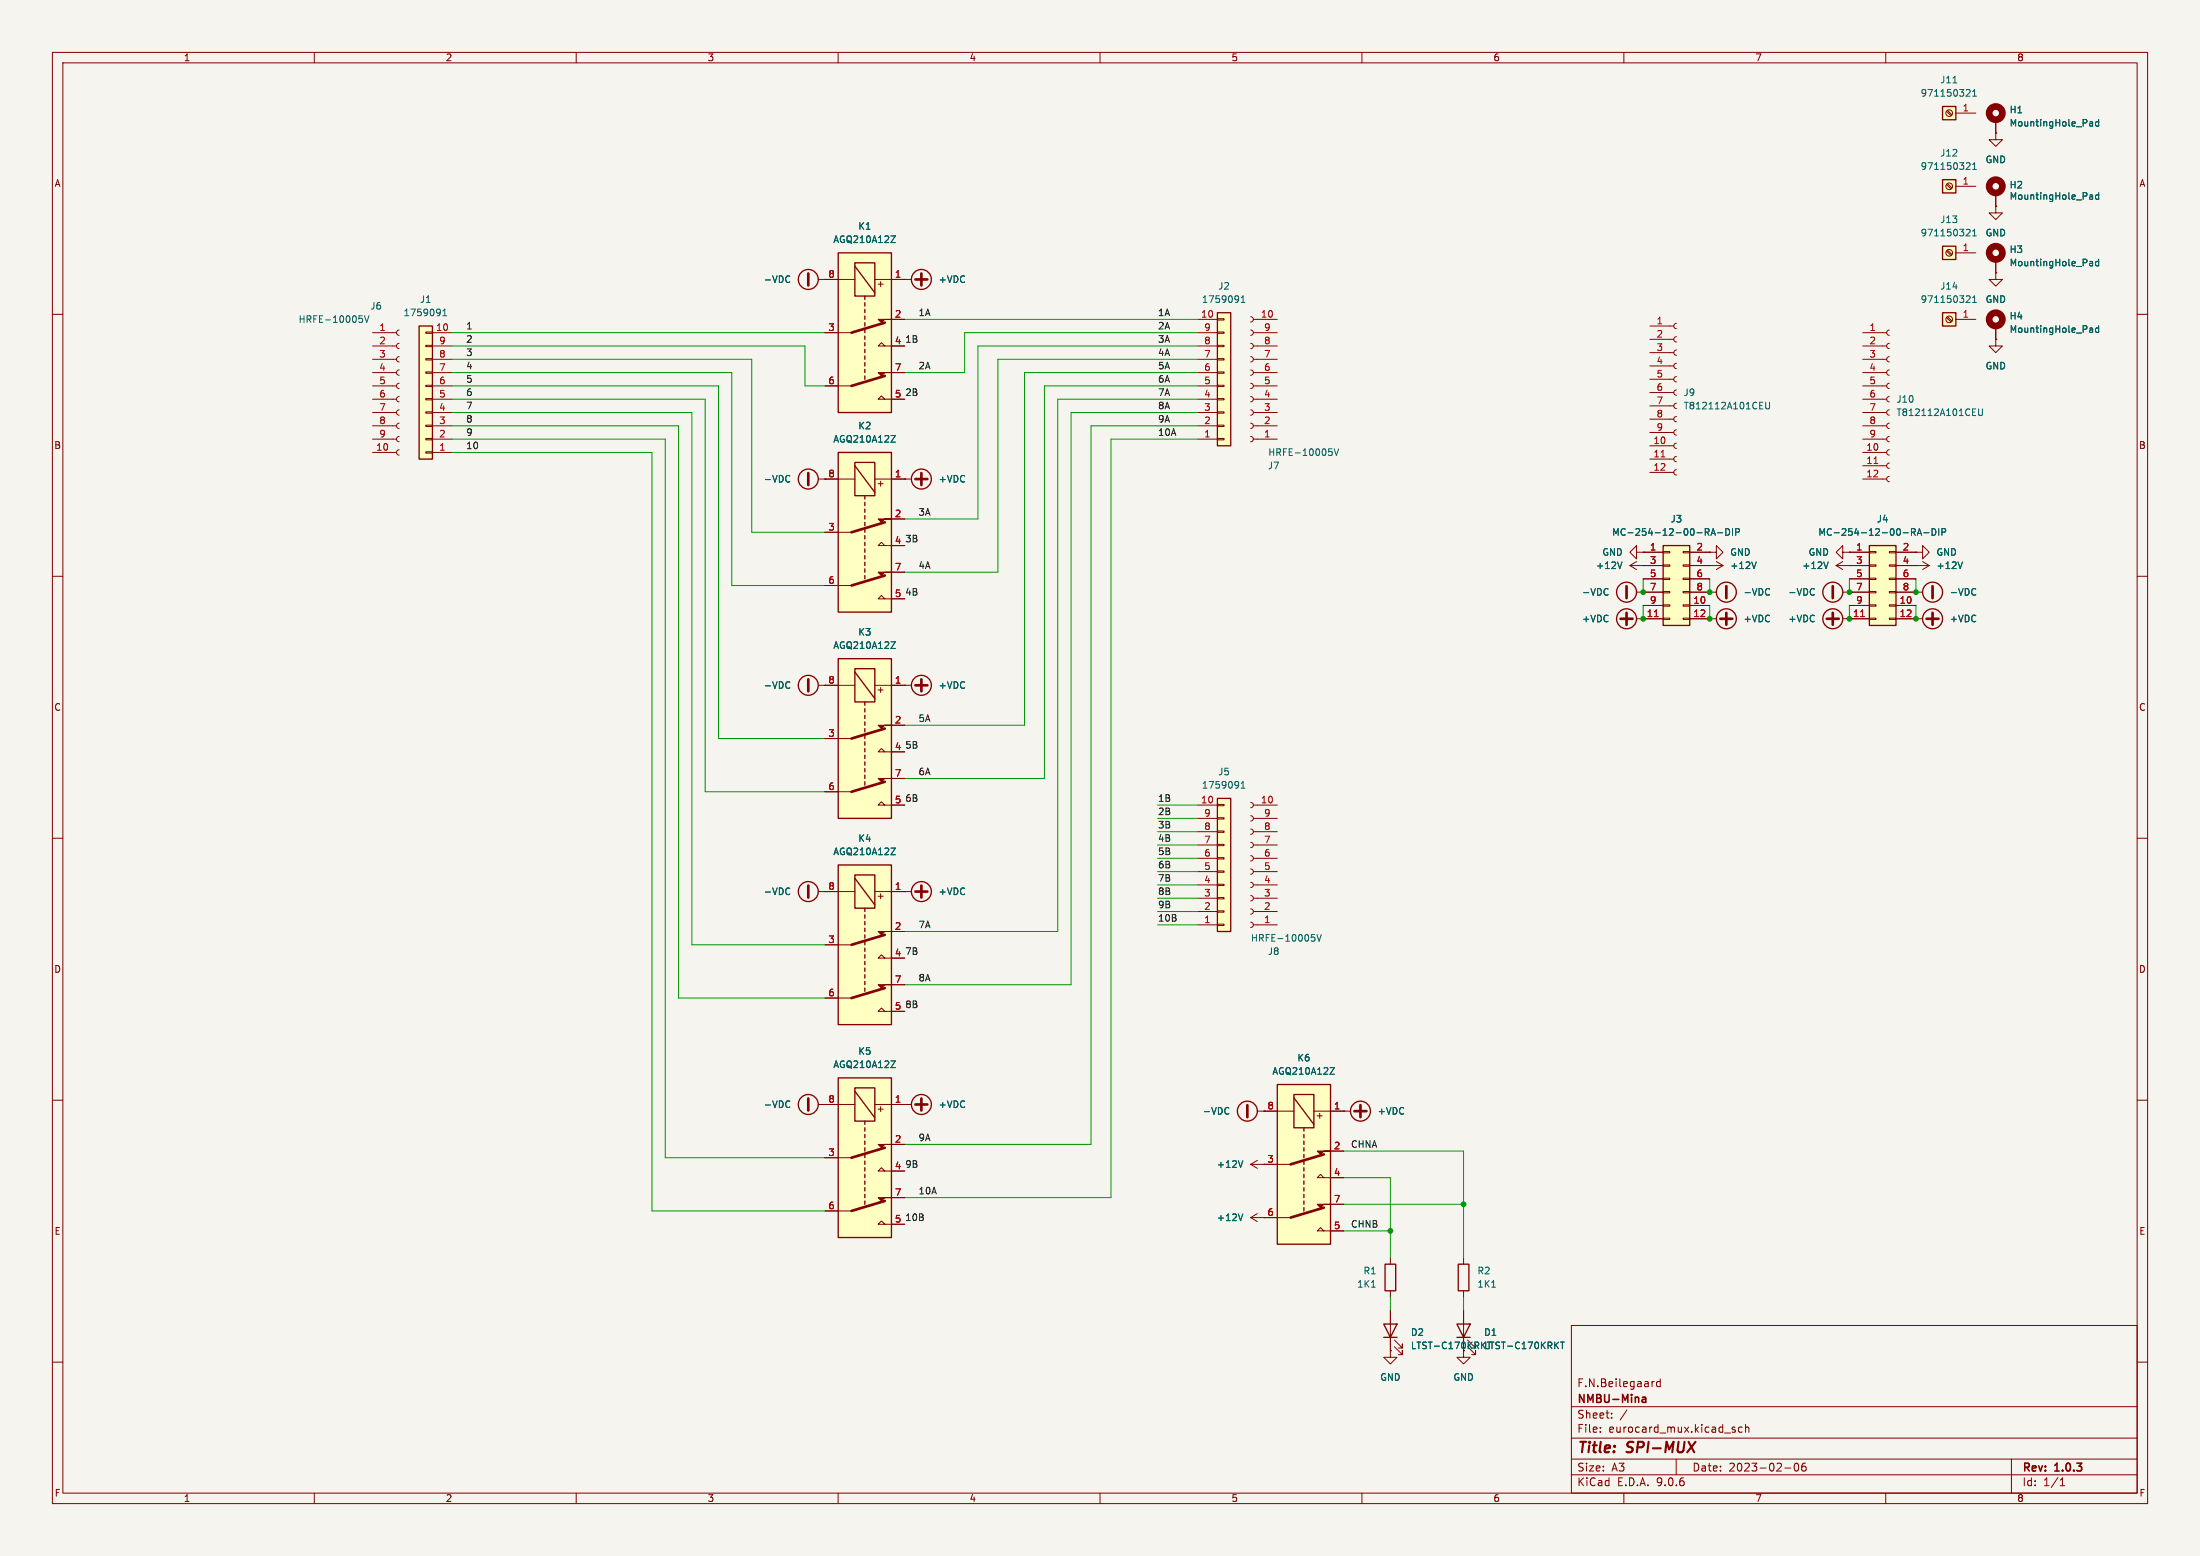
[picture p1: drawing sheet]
<svg xmlns="http://www.w3.org/2000/svg" width="420mm" height="297mm" viewBox="0 0 420 297" stroke-linecap="round" stroke-linejoin="round" font-family="sans-serif">
<path d="M0 0h420v297h-420z" fill="#f5f4ef" stroke="#f5f4ef" stroke-width=".19"/>
<g fill="none" stroke="#840000" stroke-width=".19">
<path d="M10 10h400v277h-400zM12 12h396v273h-396zM60 10v2M110 10v2M160 10v2M210 10v2M260 10v2M310 10v2M360 10v2M10 60h2M408 60h2M10 110h2"/>
<path d="M351.8 105.4v1.3l-1.3-1.3 1.3-1.3v1.3h1.3M351.8 113h1.3M353.1 105.4h.1M353.1 113h.1M408 110h2M10 160h2M408 160h2M10 210h2M240 212.1h1.3M241.3 212.1h.1M408 210h2M300 253h108v32h-108z"/>
<path d="M10 260h2M300 278.5h108M300 274.5h108M300 268.5h108M305.5 273.2v.2M305.5 272.5v.1M307.7 270.5v.2M307.7 269.8v.1M310.6 269.1l-1.3 1.9M315.8 263.7l-.3 .1M316.9 263.8l-.4-.1-.3 .3 .2 .6h.5M316.9 263.2v1.5"/>
<path d="M320 278.5v3M330.9 272.9l.3 .1 .1 .2-.2 .2h-.3M330.9 272.4l.3 .1M332.6 272.5l-.4-.1-.3 .3 .1 .6h.6M333.2 272.5l.2-.1 .4 .1 .1 .9M333.2 271.9v1.5M342.7 279.4l.2-.1a.8 .8 0 0 1 .5 .7 .8 .8 0 0 1-.5 .8l-.2-.2-.2-.4zM344.7 279.3a.59 .59 0 0 0-.8 .6v.6l.2 .2 .4 .1 .2-.2 .1-.5-.1-.2h-.5l-.3 .2M384 278.5v6.5M408 260h2M60 285v2M110 285v2"/>
<path d="M160 285v2M210 285v2M260 285v2M300 281.5h108M310 285v2M340.7 280.2h1.2M360 285v2M393.3 283.6h.9M393.3 282.5l.4-.4v1.5"/>
</g>
<path d="M323.7 275.2l-1.6 2" fill="none" stroke="#840000" stroke-width=".4"/>
<path d="M313.5 266.8h.6l.1 .9M314.2 267l-.5 .1a.29 .29 0 0 0-.2 .3 .29 .29 0 0 0 .2 .3l.5-.1" fill="none" stroke="#840000" stroke-width=".3"/>
<path d="M349.9 111.9v2.3M238.1 210.9v2.3" fill="none" stroke="#840000" stroke-width=".51"/>
<g fill="none" stroke="#840000" stroke-width=".25">
<circle cx="349.9" cy="113" r="1.9"/>
<circle cx="238.1" cy="212.1" r="1.9"/>
</g>
<path d="M346.1 112.3l.3 .2M346.4 113.5l-.3 .1M234.4 211.4l.2 .1M234.6 212.5l-.2 .2" fill="none" stroke="#006464" stroke-width=".19"/>
<path d="M160 125.7h10.2v30.5h-10.2z" fill="#ffffc2"/>
<g fill="none" stroke="#840000" stroke-width=".25">
<path d="M160 125.7h10.2v30.5h-10.2zM163.2 127.6h3.8v6.4h-3.8zM163.2 128.3l3.8 5.1M165.1 134v.6M165.1 135.3v.6M165.1 136.5v.7M165.1 137.8v.6M165.1 139.1v.6M165.1 140.3v.7M165.1 141.6v.6M165.1 142.9v.6M165.1 144.1v.7"/>
<path d="M165.1 145.4v.7M165.1 146.7v.6M165.1 148v.6M165.1 149.2v.7"/>
<circle cx="310.5" cy="118.1" r="1.9"/>
<circle cx="349.9" cy="118.1" r="1.9"/>
<circle cx="175.9" cy="170.2" r="1.9"/>
<circle cx="175.9" cy="210.8" r="1.9"/>
<circle cx="259.7" cy="212.1" r="1.9"/>
</g>
<g fill="none" stroke="#840000" stroke-width=".19">
<path d="M71.1 63.5h4.6M71.1 66h4.6M71.1 68.6h4.6M71.1 71.1h4.6M71.1 73.7h4.6M71.1 76.2h4.6M71.1 78.7h4.6M76.2 63l-.4 .1-.1 .4 .1 .4 .4 .1M76.2 65.5l-.4 .2-.1 .3 .1 .4 .4 .1M76.2 68.1l-.4 .1-.1 .4 .1 .3 .4 .2M76.2 70.6l-.4 .2-.1 .3 .1 .4 .4 .1M76.2 73.2l-.4 .1-.1 .4 .1 .3 .4 .2"/>
<path d="M76.2 75.7l-.4 .1-.1 .4 .1 .4 .4 .1M76.2 78.2l-.4 .2-.1 .3 .1 .4 .4 .1M71.1 81.3h4.6M71.1 83.8h4.6M71.1 86.4h4.6M76.2 80.8l-.4 .1-.1 .4 .1 .3 .4 .2M76.2 83.3l-.4 .2-.1 .3 .1 .4 .4 .1M76.2 85.9l-.4 .1-.1 .4 .1 .3 .4 .2M312.4 118.1h1.3M313.7 118.1h.1M350.5 108l1.3 .7M350.5 108h2.6"/>
<path d="M351.8 118.1h1.3M351.8 107.2l-1.3 .8M353.1 108h.1M353.1 118.1h.1M157.5 130.8h5.7M167 130.8h5.7M170.2 138.4h2.5M157.5 141h5.1M157.5 151.1h5.1M168.9 143.5l-.6-.6-.7 .6h5.1M168.9 153.7l-.6-.7-.7 .7h5.1M170.2 148.6h2.5"/>
<path d="M172.7 170.2h.1M172.7 170.2h1.3M172.7 210.8h.1M172.7 210.8h1.3M256.5 212.1h.1M256.5 212.1h1.3"/>
</g>
<g fill="#840000" stroke="#840000" stroke-width=".19">
<path d="M167.6 138.4h2.6h-1.3l-.6 .7z"/>
<path d="M167.6 148.6h2.6h-1.3l-.6 .6z"/>
</g>
<path d="M309.4 118.1h2.3M310.5 117v2.3M348.7 118.1h2.3M349.9 117v2.3M168.9 139.1l-6.3 1.9M168.9 149.2l-6.3 1.9M174.8 170.2h2.2M175.9 169v2.3M174.8 210.8h2.2M175.9 209.7v2.3M258.6 212.1h2.3M259.7 210.9v2.3" fill="none" stroke="#840000" stroke-width=".51"/>
<path d="M68.6 60.3h.6M69 60.8l.2 .2v.3l-.2 .2M69.6 60.3l.4 1.2 .4-1.2M349 107.3l-.4 1.2M170.1 122.5h.8l-.8 1.3h.8" fill="none" stroke="#006464" stroke-width=".19"/>
<path d="M232.4 152.4h2.5v25.4h-2.5z" fill="#ffffc2"/>
<g fill="none" stroke="#840000" stroke-width=".25">
<path d="M232.4 152.4h2.5v25.4h-2.5z"/>
<circle cx="154.3" cy="210.8" r="1.9"/>
</g>
<g fill="none" stroke="#840000" stroke-width=".19">
<path d="M228.6 158.8h3.8M228.6 156.2h3.8M228.6 153.7h3.8M232.4 158.6h1.3v.3h-1.3zM232.4 156.1h1.3v.2h-1.3zM232.4 153.5h1.3v.3h-1.3zM238.8 158.2l.3 .2 .2 .4-.2 .3-.3 .2M238.8 155.7l.3 .2 .2 .3-.2 .4-.3 .1M238.8 153.2l.3 .1 .2 .4-.2 .3-.3 .2M239.3 158.8h4.5M239.3 156.2h4.5M239.3 153.7h4.5"/>
<path d="M228.6 176.5h3.8M228.6 174h3.8M228.6 171.5h3.8M228.6 168.9h3.8M228.6 166.4h3.8M228.6 163.8h3.8M228.6 161.3h3.8M232.4 176.4h1.3v.3h-1.3zM232.4 173.9h1.3v.2h-1.3zM232.4 171.3h1.3v.3h-1.3zM232.4 168.8h1.3v.2h-1.3zM232.4 166.2h1.3v.3h-1.3z"/>
<path d="M232.4 163.7h1.3v.3h-1.3zM232.4 161.2h1.3v.2h-1.3zM238.8 176l.3 .2 .2 .3-.2 .4-.3 .1M238.8 173.5l.3 .1 .2 .4-.2 .3-.3 .2M238.8 170.9l.3 .2 .2 .4-.2 .3-.3 .2M238.8 168.4l.3 .2 .2 .3-.2 .4-.3 .1M238.8 165.9l.3 .1 .2 .4-.2 .3-.3 .2M238.8 163.3l.3 .2 .2 .3-.2 .4-.3 .1M238.8 160.8l.3 .1 .2 .4-.2 .3-.3 .2M239.3 176.5h4.5M239.3 174h4.5M239.3 171.5h4.5"/>
<path d="M239.3 168.9h4.5M239.3 166.4h4.5M239.3 163.8h4.5M239.3 161.3h4.5M156.2 210.8h1.3M157.5 210.8h.1"/>
</g>
<path d="M236.9 150.4h.8M236.9 149.5l.4-.3v1.2M250.4 178.4h.6M250.8 178.9l.2 .2v.3l-.2 .2M251.4 178.4l.4 1.2 .4-1.2M150.5 210.1l.3 .2M150.8 211.3l-.3 .1" fill="none" stroke="#006464" stroke-width=".19"/>
<path d="M154.3 209.7v2.3" fill="none" stroke="#840000" stroke-width=".51"/>
<path d="M160 205.7h10.2v30.5h-10.2z" fill="#ffffc2"/>
<g fill="none" stroke="#840000" stroke-width=".25">
<path d="M160 205.7h10.2v30.5h-10.2zM163.2 207.6h3.8v6.4h-3.8zM163.2 208.3l3.8 5.1M165.1 214v.6M165.1 215.3v.6M165.1 216.5v.7M165.1 217.8v.6M165.1 219.1v.6M165.1 220.3v.7M165.1 221.6v.6M165.1 222.9v.6M165.1 224.2v.6"/>
<path d="M165.1 225.4v.7M165.1 226.7v.6M165.1 228v.6M165.1 229.2v.7"/>
</g>
<path d="M157.5 210.8h5.7M167 210.8h5.7M170.2 218.4h2.5M157.5 221h5.1M157.5 231.1h5.1M168.9 223.5l-.6-.6-.7 .6h5.1M168.9 233.7l-.6-.7-.7 .7h5.1M170.2 228.6h2.5" fill="none" stroke="#840000" stroke-width=".19"/>
<g fill="#840000" stroke="#840000" stroke-width=".19">
<path d="M167.6 218.4h2.6h-1.3l-.6 .7z"/>
<path d="M167.6 228.6h2.6h-1.3l-.6 .6z"/>
</g>
<path d="M168.9 219.1l-6.3 1.9M168.9 229.2l-6.3 1.9" fill="none" stroke="#840000" stroke-width=".51"/>
<path d="M170.1 202.5h.8l-.8 1.3h.8" fill="none" stroke="#006464" stroke-width=".19"/>
<path d="M160 165.1h10.2v30.5h-10.2z" fill="#ffffc2"/>
<g fill="none" stroke="#840000" stroke-width=".25">
<path d="M160 165.1h10.2v30.5h-10.2zM163.2 167h3.8v6.4h-3.8zM163.2 167.6l3.8 5.1M165.1 173.4v.6M165.1 174.6v.7M165.1 175.9v.6M165.1 177.2v.6M165.1 178.4v.7M165.1 179.7v.6M165.1 181v.6M165.1 182.2v.7M165.1 183.5v.7"/>
<path d="M165.1 184.8v.6M165.1 186.1v.6M165.1 187.3v.7M165.1 188.6v.6"/>
</g>
<path d="M157.5 170.2h5.7M167 170.2h5.7M170.2 177.8h2.5M157.5 180.3h5.1M157.5 190.5h5.1M168.9 182.9l-.6-.7-.7 .7h5.1M168.9 193l-.6-.6-.7 .6h5.1M170.2 188h2.5" fill="none" stroke="#840000" stroke-width=".19"/>
<g fill="#840000" stroke="#840000" stroke-width=".19">
<path d="M167.6 177.8h2.6h-1.3l-.6 .6z"/>
<path d="M167.6 188h2.6h-1.3l-.6 .6z"/>
</g>
<path d="M168.9 178.4l-6.3 1.9M168.9 188.6l-6.3 1.9" fill="none" stroke="#840000" stroke-width=".51"/>
<path d="M170.1 161.9h.8l-.8 1.2h.8" fill="none" stroke="#006464" stroke-width=".19"/>
<path d="M160 86.4h10.2v30.4h-10.2z" fill="#ffffc2"/>
<g fill="none" stroke="#840000" stroke-width=".25">
<path d="M160 86.4h10.2v30.4h-10.2zM163.2 88.3h3.8v6.3h-3.8zM163.2 88.9l3.8 5.1M165.1 94.6v.7M165.1 95.9v.6M165.1 97.2v.6M165.1 98.4v.7M165.1 99.7v.6M165.1 101v.6M165.1 102.2v.7M165.1 103.5v.6M165.1 104.8v.6"/>
<path d="M165.1 106v.7M165.1 107.3v.7M165.1 108.6v.6M165.1 109.9v.6M278.1 252.7h2.6l-1.3 2.6zM278.1 255.3h2.6"/>
<circle cx="154.3" cy="170.2" r="1.9"/>
</g>
<g fill="none" stroke="#840000" stroke-width=".19">
<path d="M157.5 91.4h5.7M167 91.4h5.7M170.2 99.1h2.5M157.5 101.6h5.1M157.5 111.8h5.1M168.9 104.1l-.6-.6-.7 .6h5.1M168.9 114.3l-.6-.6-.7 .6h5.1M170.2 109.2h2.5M156.2 170.2h1.3M157.5 170.2h.1M279.4 250.2v8.9h-1.3l1.3 1.2 1.3-1.2h-1.3M280.2 257l1.5 1.6v-.8v.8h-.8"/>
<path d="M280.2 255.8l1.5 1.5v-.8v.8h-.8"/>
</g>
<g fill="#840000" stroke="#840000" stroke-width=".19">
<path d="M167.6 99.1h2.6h-1.3l-.6 .6z"/>
<path d="M167.6 109.2h2.6h-1.3l-.6 .7z"/>
</g>
<path d="M168.9 99.7l-6.3 1.9M168.9 109.9l-6.3 1.9M154.3 169v2.3" fill="none" stroke="#840000" stroke-width=".51"/>
<path d="M170.1 83.1h.8l-.8 1.3h.8M150.5 169.5l.3 .1M150.8 170.6l-.3 .2M297.9 256.2h.7M298.3 256.2v1.2" fill="none" stroke="#006464" stroke-width=".19"/>
<path d="M370.8 34.3h2.6v2.5h-2.6z" fill="#ffffc2"/>
<path d="M370.8 34.3h2.6v2.5h-2.6zM264.2 252.7h2.5l-1.3 2.6zM264.2 255.3h2.5" fill="none" stroke="#840000" stroke-width=".25"/>
<g fill="none" stroke="#840000" stroke-width=".19">
<path d="M371.6 35.2l.9 .9M371.8 35.1l.8 .8M373.4 35.6h3.8M381 25.4v1.3h-1.3l1.3 1.2 1.3-1.2h-1.3M381 25.4h.1M381 22.9v2.5M238.8 232.4l1.2 .8M238.8 232.4h2.5M240 231.6l-1.2 .8M241.3 232.4h.1M265.4 257.8v1.3h-1.2l1.2 1.2 1.3-1.2h-1.3M265.4 257.8h.1"/>
<path d="M265.4 250.2v7.6M266.2 257l1.5 1.6v-.8v.8h-.7M266.2 255.8l1.5 1.5v-.8v.8h-.7"/>
<circle cx="372.1" cy="35.6" r=".63"/>
</g>
<path d="M375.6 31.1h.4l.1 .3-.8 .9h.8M376.6 32.3h.7M376.6 31.4l.3-.3v1.2M399.1 23.2l.4 .2v.7M399.5 24l-.4 .1M399.5 23.5l-.4 .1M400.6 23.3l-.3-.1-.3 .3 .2 .5h.4M400.6 22.8v1.3M237.3 231.7l-.5 1.3" fill="none" stroke="#006464" stroke-width=".19"/>
<circle cx="381" cy="21.6" r="1.27" fill="none" stroke="#840000" stroke-width="1.3"/>
<path d="M243.8 207h10.2v30.5h-10.2z" fill="#ffffc2"/>
<g fill="none" stroke="#840000" stroke-width=".25">
<path d="M243.8 207h10.2v30.5h-10.2zM247 208.9h3.8v6.4h-3.8zM247 209.6l3.8 5M248.9 215.3v.6M248.9 216.5v.7M248.9 217.8v.6M248.9 219.1v.6M248.9 220.3v.7M248.9 221.6v.6M248.9 222.9v.6M248.9 224.2v.6M248.9 225.4v.7"/>
<path d="M248.9 226.7v.6M248.9 228v.6M248.9 229.2v.7M248.9 230.5v.6"/>
</g>
<path d="M381 36.8v2.6M241.3 212.1h5.7M250.8 212.1h5.7M254 219.7h2.5M238.8 222.2h7.6M238.8 222.2l1.2 .8M240 221.5l-1.2 .7M241.3 222.2h.1M241.3 232.4h5.1M252.7 224.8l-.6-.6-.6 .6h5M252.7 234.9l-.6-.6-.6 .6h5M254 229.9h2.5" fill="none" stroke="#840000" stroke-width=".19"/>
<g fill="#840000" stroke="#840000" stroke-width=".19">
<path d="M251.5 219.7h2.5h-1.3l-.6 .6z"/>
<path d="M251.5 229.9h2.5h-1.3l-.6 .6z"/>
</g>
<path d="M252.7 220.3l-6.3 1.9M252.7 230.5l-6.3 1.9" fill="none" stroke="#840000" stroke-width=".51"/>
<path d="M399.1 37.2l.4 .2v.6M399.5 38h-.4M399.5 37.5l-.4 .1M400.6 37.3l-.3-.1-.3 .2 .2 .6h.4M400.6 36.8v1.2M253.9 203.8h.9l-.9 1.2h.9M237.3 221.6l-.5 1.2" fill="none" stroke="#006464" stroke-width=".19"/>
<circle cx="381" cy="35.6" r="1.27" fill="none" stroke="#840000" stroke-width="1.3"/>
<path d="M370.8 20.3h2.6v2.6h-2.6z" fill="#ffffc2"/>
<path d="M370.8 20.3h2.6v2.6h-2.6zM264.4 241.3h2v5.1h-2zM278.4 241.3h2v5.1h-2z" fill="none" stroke="#840000" stroke-width=".25"/>
<g fill="none" stroke="#840000" stroke-width=".19">
<path d="M371.6 21.3l.9 .8M371.8 21.1l.8 .8M373.4 21.6h3.8M381 39.4v1.2h-1.3l1.3 1.3 1.3-1.3h-1.3M381 39.4h.1M381 52.1v1.2h-1.3l1.3 1.3 1.3-1.3h-1.3M381 52.1h.1M355.6 63.5h4.6M355.6 66h4.6M355.6 68.6h4.6M355.6 71.1h4.6M355.6 73.7h4.6"/>
<path d="M355.6 76.2h4.6M355.6 78.7h4.6M360.7 63l-.4 .1-.1 .4 .1 .4 .4 .1M360.7 65.5l-.4 .2-.1 .3 .1 .4 .4 .1M360.7 68.1l-.4 .1-.1 .4 .1 .3 .4 .2M360.7 70.6l-.4 .2-.1 .3 .1 .4 .4 .1M360.7 73.2l-.4 .1-.1 .4 .1 .3 .4 .2M360.7 75.7l-.4 .1-.1 .4 .1 .4 .4 .1M360.7 78.2l-.4 .2-.1 .3 .1 .4 .4 .1M381 64.8v1.2h-1.3l1.3 1.3 1.3-1.3h-1.3M381 64.8h.1M355.6 81.3h4.6"/>
<path d="M355.6 83.8h4.6M355.6 86.4h4.6M355.6 88.9h4.6M355.6 91.4h4.6M360.7 80.8l-.4 .1-.1 .4 .1 .3 .4 .2M360.7 83.3l-.4 .2-.1 .3 .1 .4 .4 .1M360.7 85.9l-.4 .1-.1 .4 .1 .3 .4 .2M360.7 88.4l-.4 .1-.1 .4 .1 .4 .4 .1M360.7 90.9l-.4 .2-.1 .3 .1 .4 .4 .1M265.4 240v1.3M265.4 246.4v1.2M279.4 240v1.3"/>
<path d="M279.4 246.4v1.2"/>
<circle cx="372.1" cy="21.6" r=".63"/>
</g>
<path d="M372.8 15.8h.8M375.6 17.1h.4l.1 .4-.8 .9h.8M376.6 18.4h.7M376.6 17.5l.3-.4v1.3M377.7 78v1.1l.3 .2h.3l.1-.2v-1.1M261.8 245.7h.7M284.8 245.7h.7" fill="none" stroke="#006464" stroke-width=".19"/>
<path d="M357.7 88.5h.8" fill="none" stroke="#a90000" stroke-width=".19"/>
<path d="M370.8 47h2.6v2.5h-2.6z" fill="#ffffc2"/>
<path d="M370.8 47h2.6v2.5h-2.6z" fill="none" stroke="#840000" stroke-width=".25"/>
<g fill="none" stroke="#840000" stroke-width=".19">
<path d="M371.6 47.9l.9 .9M371.8 47.8l.8 .8M373.4 48.3h3.8"/>
<circle cx="372.1" cy="48.3" r=".63"/>
</g>
<path d="M375.6 43.8h.4l.1 .3-.8 .9h.8M376.6 45h.7M376.6 44.1l.3-.3v1.2" fill="none" stroke="#006464" stroke-width=".19"/>
<path d="M370.8 59.7h2.6v2.5h-2.6z" fill="#ffffc2"/>
<g fill="none" stroke="#840000" stroke-width=".25">
<path d="M370.8 59.7h2.6v2.5h-2.6z"/>
<circle cx="175.9" cy="91.4" r="1.9"/>
<circle cx="329.6" cy="118.1" r="1.9"/>
<circle cx="368.9" cy="118.1" r="1.9"/>
<circle cx="368.9" cy="113" r="1.9"/>
</g>
<g fill="none" stroke="#840000" stroke-width=".19">
<path d="M381 49.5v2.6M371.6 60.6l.9 .9M371.8 60.5l.8 .8M373.4 61h3.8M381 62.2v2.6M172.7 91.4h.1M172.7 91.4h1.3M326.4 118.1h.1M326.4 118.1h1.3M365.8 108h.1M365.8 118.1h.1M365.8 113h.1"/>
<path d="M365.8 108h2.5M365.8 118.1h1.2M365.8 113h1.2M367 107.2l1.3 .8M368.3 108l-1.3 .7"/>
<circle cx="372.1" cy="61" r=".63"/>
</g>
<g fill="none" stroke="#006464" stroke-width=".19">
<path d="M375.6 56.5h.4l.1 .3-.8 .9h.8M376.6 57.7h.7M376.6 56.8l.3-.3v1.2M399.1 49.9l.4 .2v.6M399.5 50.7h-.4M399.5 50.2l-.4 .1M400.6 50l-.3-.1-.3 .2 .2 .6h.4M400.6 49.5v1.2M399.1 62.6l.4 .2v.6M399.5 63.4h-.4M399.5 62.9l-.4 .1M400.6 62.2v1.2"/>
<path d="M400.6 62.7l-.3-.1-.3 .2 .2 .6h.4M374.6 107.3l-.4 1.2M376.9 112.3l.3 .2M377.2 113.5l-.3 .1"/>
</g>
<g fill="none" stroke="#840000" stroke-width="1.3">
<circle cx="381" cy="48.3" r="1.27"/>
<circle cx="381" cy="61" r="1.27"/>
</g>
<path d="M174.8 91.4h2.2M175.9 90.3v2.3M328.4 118.1h2.3M329.6 117v2.3M367.8 118.1h2.3M368.9 111.9v2.3M368.9 117v2.3" fill="none" stroke="#840000" stroke-width=".51"/>
<path d="M160 48.3h10.2v30.4h-10.2z" fill="#ffffc2"/>
<g fill="none" stroke="#840000" stroke-width=".25">
<path d="M160 48.3h10.2v30.4h-10.2zM163.2 50.2h3.8v6.3h-3.8zM163.2 50.8l3.8 5.1M165.1 56.5v.7M165.1 57.8v.6M165.1 59.1v.6M165.1 60.3v.7M165.1 61.6v.6M165.1 62.9v.6M165.1 64.1v.7M165.1 65.4v.6M165.1 66.7v.6"/>
<path d="M165.1 67.9v.7M165.1 69.2v.7M165.1 70.5v.6M165.1 71.8v.6"/>
<circle cx="175.9" cy="53.3" r="1.9"/>
</g>
<path d="M157.5 53.3h5.7M167 53.3h7M172.7 53.3h.1M157.5 63.5h5.1M157.5 73.7h5.1M168.9 66l-.6-.6-.7 .6h5.1M168.9 76.2l-.6-.6-.7 .6h5.1M170.2 61h2.5M170.2 71.1h2.5" fill="none" stroke="#840000" stroke-width=".19"/>
<g fill="#840000" stroke="#840000" stroke-width=".19">
<path d="M167.6 61h2.6h-1.3l-.6 .6z"/>
<path d="M167.6 71.1h2.6h-1.3l-.6 .7z"/>
</g>
<path d="M174.8 53.3h2.2M175.9 52.2v2.3M168.9 61.6l-6.3 1.9M168.9 71.8l-6.3 1.9" fill="none" stroke="#840000" stroke-width=".51"/>
<path d="M170.1 45h.8l-.8 1.3h.8" fill="none" stroke="#006464" stroke-width=".19"/>
<path d="M356.9 104.1h5v15.3h-5z" fill="#ffffc2"/>
<g fill="none" stroke="#840000" stroke-width=".25">
<path d="M356.9 104.1h5v15.3h-5z"/>
<circle cx="329.6" cy="113" r="1.9"/>
</g>
<g fill="none" stroke="#840000" stroke-width=".19">
<path d="M315 62.2h4.5M315 64.8h4.5M315 67.3h4.5M315 69.9h4.5M315 72.4h4.5M315 74.9h4.5M315 77.5h4.5M320 61.7l-.3 .2-.2 .3 .2 .4 .3 .1M320 64.3l-.3 .1-.2 .4 .2 .3 .3 .2M320 66.8l-.3 .2-.2 .3 .2 .4 .3 .1M320 69.3l-.3 .2-.2 .4 .2 .3 .3 .2M320 71.9l-.3 .1-.2 .4 .2 .3 .3 .2"/>
<path d="M320 74.4l-.3 .2-.2 .3 .2 .4 .3 .1M320 77l-.3 .1-.2 .4 .2 .3 .3 .2M320 79.5l-.3 .2-.2 .3 .2 .4 .3 .1M315 80h4.5M315 82.6h4.5M315 85.1h4.5M315 87.6h4.5M315 90.2h4.5M320 82l-.3 .2-.2 .4 .2 .3 .3 .2M320 84.6l-.3 .1-.2 .4 .2 .3 .3 .2M320 87.1l-.3 .2-.2 .3 .2 .4 .3 .1M320 89.7l-.3 .1-.2 .4 .2 .3 .3 .2"/>
<path d="M312.4 105.4v1.3l-1.3-1.3 1.3-1.3v1.3h1.3M313.7 105.4h.1M326.4 113h.1M326.4 108h.1M326.4 105.4h1.3v1.3l1.2-1.3-1.2-1.3v1.3M326.4 105.4h.1M326.4 108h2.5M326.4 113h1.3M327.7 107.2l1.2 .8M328.9 108l-1.2 .7M353.1 105.4h3.8M353.1 108h3.8"/>
<path d="M353.1 110.5h3.8M353.1 113h3.8M353.1 115.6h3.8M353.1 118.1h3.8M356.9 105.3h1.2v.2h-1.2zM356.9 107.8h1.2v.3h-1.2zM356.9 110.4h1.2v.2h-1.2zM356.9 112.9h1.2v.3h-1.2zM356.9 115.4h1.2v.3h-1.2zM356.9 118h1.2v.2h-1.2zM360.7 105.3h1.2v.2h-1.2zM360.7 107.8h1.2v.3h-1.2z"/>
<path d="M360.7 110.4h1.2v.2h-1.2zM360.7 112.9h1.2v.3h-1.2zM360.7 115.4h1.2v.3h-1.2zM360.7 118h1.2v.2h-1.2zM361.9 105.4h3.9M361.9 108h3.9M361.9 110.5h3.9M361.9 113h3.9M361.9 115.6h3.9M361.9 118.1h3.9M365.8 105.4h1.2v1.3l1.3-1.3-1.3-1.3v1.3M365.8 105.4h.1"/>
</g>
<path d="M317.1 87.2h.7M355.2 117.7h.7" fill="none" stroke="#a90000" stroke-width=".19"/>
<path d="M337.1 76.8v1l.2 .2h.4l.1-.2v-1M335.3 107.3l-.5 1.2M337.6 112.3l.2 .2M337.8 113.5l-.2 .1M365.2 101.6l.4 .6M365.5 101l.1 .2-.1 .3M366 102.2l.4-1.3 .4 1.3M366.1 101.8h.6M367.3 101.7h.9M368.8 100.9a.64 .64 0 0 1 .8 .6 .64 .64 0 0 1-.8 .7zM370.1 100.9v1.3M370.7 101.6l.6-.1 .1-.2v-.3l-.7-.1v1.3" fill="none" stroke="#006464" stroke-width=".19"/>
<path d="M329.6 111.9v2.3" fill="none" stroke="#840000" stroke-width=".51"/>
<path d="M80 62.2h2.5v25.4h-2.5z" fill="#ffffc2"/>
<g fill="none" stroke="#840000" stroke-width=".25">
<path d="M80 62.2h2.5v25.4h-2.5z"/>
<circle cx="154.3" cy="53.3" r="1.9"/>
<circle cx="154.3" cy="91.4" r="1.9"/>
<circle cx="154.3" cy="130.8" r="1.9"/>
</g>
<g fill="none" stroke="#840000" stroke-width=".19">
<path d="M156.2 53.3h1.3M157.5 53.3h.1M81.3 78.6h1.2v.3h-1.2zM81.3 76.1h1.2v.2h-1.2zM81.3 73.5h1.2v.3h-1.2zM81.3 71h1.2v.2h-1.2zM81.3 68.5h1.2v.2h-1.2zM81.3 65.9h1.2v.3h-1.2zM81.3 63.4h1.2v.2h-1.2zM82.5 78.7h3.9M82.5 76.2h3.9M82.5 73.7h3.9"/>
<path d="M82.5 71.1h3.9M82.5 68.6h3.9M82.5 66h3.9M82.5 63.5h3.9M81.3 86.2h1.2v.3h-1.2zM81.3 83.7h1.2v.2h-1.2zM81.3 81.2h1.2v.2h-1.2zM82.5 86.4h3.9M82.5 83.8h3.9M82.5 81.3h3.9M156.2 91.4h1.3M157.5 91.4h.1"/>
<path d="M156.2 130.8h1.3M157.5 130.8h.1"/>
</g>
<path d="M84.5 59.4l.4-.4v1.3M150.5 52.6l.3 .2M150.8 53.8l-.3 .1M84.5 60.3h.8M150.5 90.7l.3 .2M150.8 91.9l-.3 .1M150.5 130.1l.3 .1M150.8 131.3l-.3 .1" fill="none" stroke="#006464" stroke-width=".19"/>
<path d="M154.3 52.2v2.3M154.3 90.3v2.3M154.3 129.7v2.3" fill="none" stroke="#840000" stroke-width=".51"/>
<path d="M317.5 104.1h5.1v15.3h-5.1z" fill="#ffffc2"/>
<g fill="none" stroke="#840000" stroke-width=".25">
<path d="M317.5 104.1h5.1v15.3h-5.1z"/>
<circle cx="310.5" cy="113" r="1.9"/>
<circle cx="175.9" cy="130.8" r="1.9"/>
</g>
<g fill="none" stroke="#840000" stroke-width=".19">
<path d="M238.8 78.2l.3 .2 .2 .3-.2 .4-.3 .1M238.8 75.7l.3 .1 .2 .4-.2 .4-.3 .1M238.8 73.2l.3 .1 .2 .4-.2 .3-.3 .2M238.8 70.6l.3 .2 .2 .3-.2 .4-.3 .1M238.8 68.1l.3 .1 .2 .4-.2 .3-.3 .2M238.8 65.5l.3 .2 .2 .3-.2 .4-.3 .1M238.8 63l.3 .1 .2 .4-.2 .4-.3 .1M238.8 60.5l.3 .1 .2 .4-.2 .3-.3 .2M239.3 78.7h4.5M239.3 76.2h4.5M239.3 73.7h4.5M239.3 71.1h4.5"/>
<path d="M239.3 68.6h4.5M239.3 66h4.5M239.3 63.5h4.5M239.3 61h4.5M238.8 83.3l.3 .2 .2 .3-.2 .4-.3 .1M238.8 80.8l.3 .1 .2 .4-.2 .3-.3 .2M239.3 83.8h4.5M239.3 81.3h4.5M311.1 108h6.4M311.1 108l1.3 .7M312.4 113h5.1M312.4 107.2l-1.3 .8"/>
<path d="M313.7 108h.1M313.7 113h.1M313.7 105.4h3.8M313.7 110.5h3.8M313.7 115.6h3.8M313.7 118.1h3.8M317.5 105.3h1.3v.2h-1.3zM317.5 107.8h1.3v.3h-1.3zM317.5 110.4h1.3v.2h-1.3zM317.5 112.9h1.3v.3h-1.3zM317.5 115.4h1.3v.3h-1.3zM317.5 118h1.3v.2h-1.3z"/>
<path d="M321.3 105.3h1.3v.2h-1.3zM321.3 107.8h1.3v.3h-1.3zM321.3 110.4h1.3v.2h-1.3zM321.3 112.9h1.3v.3h-1.3zM321.3 115.4h1.3v.3h-1.3zM321.3 118h1.3v.2h-1.3zM322.6 105.4h3.8M322.6 108h3.8M322.6 110.5h3.8M322.6 113h3.8M322.6 115.6h3.8M322.6 118.1h3.8"/>
<path d="M172.7 130.8h.1M172.7 130.8h1.3"/>
</g>
<path d="M315.8 117.7h.8" fill="none" stroke="#a90000" stroke-width=".19"/>
<g fill="none" stroke="#006464" stroke-width=".19">
<path d="M253.7 85.7h.6M254.1 86.2l.2 .2v.3l-.2 .2M254.7 85.7l.4 1.2 .4-1.2M306.7 112.3l.3 .2M307 113.5l-.3 .1M309.6 107.3l-.4 1.2M325.8 101.6l.5 .6M326.1 101l.2 .2-.2 .3M326.6 102.2l.5-1.3 .4 1.3M326.8 101.8h.6M327.9 101.7h1M329.5 100.9a.64 .64 0 0 1 .7 .6 .64 .64 0 0 1-.7 .7z"/>
<path d="M330.7 100.9v1.3M331.3 101.6l.7-.1 .1-.2-.1-.3-.7-.1v1.3"/>
</g>
<path d="M310.5 111.9v2.3M174.8 130.8h2.2M175.9 129.7v2.3" fill="none" stroke="#840000" stroke-width=".51"/>
<path d="M232.4 59.7h2.5v25.4h-2.5z" fill="#ffffc2"/>
<path d="M232.4 59.7h2.5v25.4h-2.5z" fill="none" stroke="#840000" stroke-width=".25"/>
<g fill="none" stroke="#840000" stroke-width=".19">
<path d="M381 39.4h.1M381 25.4h.1M381 22.9v2.5M381 36.8v2.6M157.5 53.3h.1M157.5 53.3h2.5M170.2 53.3h2.5M172.7 53.3h.1M381 52.1h.1M381 49.5v2.6M157.5 73.7h2.5M157.5 63.5h2.5"/>
<path d="M170.2 76.2h2.5M170.2 71.1h2.5M170.2 66h2.5M170.2 61h2.5M228.6 78.7h3.8M228.6 76.2h3.8M228.6 73.7h3.8M228.6 71.1h3.8M228.6 68.6h3.8M228.6 66h3.8M228.6 63.5h3.8M228.6 61h3.8"/>
<path d="M232.4 78.6h1.3v.3h-1.3zM232.4 76.1h1.3v.2h-1.3zM232.4 73.5h1.3v.3h-1.3zM232.4 71h1.3v.2h-1.3zM232.4 68.5h1.3v.2h-1.3zM232.4 65.9h1.3v.3h-1.3zM232.4 63.4h1.3v.2h-1.3zM232.4 60.8h1.3v.3h-1.3zM381 64.8h.1M381 62.2v2.6M157.5 91.4h.1M157.5 91.4h2.5"/>
<path d="M170.2 91.4h2.5M170.2 99.1h2.5M172.7 91.4h.1M228.6 83.8h3.8M228.6 81.3h3.8M232.4 83.7h1.3v.2h-1.3zM232.4 81.2h1.3v.2h-1.3zM157.5 101.6h2.5M157.5 111.8h2.5M170.2 104.1h2.5M170.2 109.2h2.5M170.2 114.3h2.5"/>
<path d="M313.7 118.1h.1M313.7 113h.1M313.7 108h.1M313.7 105.4h.1M313.7 105.4h3.8M313.7 108h3.8M313.7 110.5h3.8M313.7 113h3.8M313.7 115.6h3.8M313.7 118.1h3.8M322.6 105.4h3.8M322.6 108h3.8"/>
<path d="M322.6 110.5h3.8M322.6 113h3.8M322.6 115.6h3.8M322.6 118.1h3.8M326.4 113h.1M326.4 118.1h.1M326.4 105.4h.1M326.4 108h.1M353.1 118.1h.1M353.1 108h.1M353.1 113h.1M353.1 105.4h.1"/>
<path d="M353.1 105.4h3.8M353.1 108h3.8M353.1 110.5h3.8M353.1 113h3.8M353.1 115.6h3.8M353.1 118.1h3.8M361.9 105.4h3.9M361.9 108h3.9M361.9 110.5h3.9M361.9 113h3.9M361.9 115.6h3.9M361.9 118.1h3.9"/>
<path d="M365.8 105.4h.1M365.8 113h.1M365.8 118.1h.1M365.8 108h.1M157.5 130.8h.1M157.5 130.8h2.5M170.2 130.8h2.5M170.2 138.4h2.5M172.7 130.8h.1M157.5 141h2.5M157.5 151.1h2.5M170.2 143.5h2.5"/>
<path d="M170.2 148.6h2.5M170.2 153.7h2.5M157.5 170.2h.1M157.5 170.2h2.5M170.2 170.2h2.5M170.2 177.8h2.5M172.7 170.2h.1M157.5 180.3h2.5M157.5 190.5h2.5M170.2 182.9h2.5M170.2 188h2.5M170.2 193h2.5"/>
<path d="M157.5 210.8h.1M157.5 210.8h2.5M170.2 210.8h2.5M170.2 218.4h2.5M172.7 210.8h.1M241.3 212.1h.1M241.3 212.1h2.5M254 212.1h2.5M254 219.7h2.5M256.5 212.1h.1M157.5 221h2.5M157.5 231.1h2.5"/>
<path d="M170.2 223.5h2.5M170.2 228.6h2.5M170.2 233.7h2.5M241.3 232.4h.1M241.3 222.2h.1M241.3 222.2h2.5M241.3 232.4h2.5M254 224.8h2.5M254 229.9h2.5M254 234.9h2.5M265.4 257.8h.1M265.4 250.2v2.5"/>
<path d="M265.4 255.3v2.5M279.4 250.2v2.5M279.4 255.3v2.5"/>
</g>
<g fill="none" stroke="#006464" stroke-width=".19">
<path d="M399.1 23.2l.4 .2v.7M399.1 37.2l.4 .2v.6M399.5 38h-.4M399.5 37.5l-.4 .1M399.5 24l-.4 .1M399.5 23.5l-.4 .1M400.6 22.8v1.3M400.6 36.8v1.2M400.6 23.3l-.3-.1-.3 .3 .2 .5h.4M400.6 37.3l-.3-.1-.3 .2 .2 .6h.4M150.5 52.6l.3 .2M150.8 53.8l-.3 .1"/>
<path d="M170.1 45h.8l-.8 1.3h.8M236.9 57.7h.8M236.9 56.8l.4-.3v1.2M399.1 49.9l.4 .2v.6M399.5 50.7h-.4M399.5 50.2l-.4 .1M400.6 49.5v1.2M400.6 50l-.3-.1-.3 .2 .2 .6h.4M399.1 62.6l.4 .2v.6M399.5 63.4h-.4M399.5 62.9l-.4 .1M400.6 62.7l-.3-.1-.3 .2 .2 .6h.4"/>
<path d="M400.6 62.2v1.2M150.5 90.7l.3 .2M150.8 91.9l-.3 .1M170.1 83.1h.8l-.8 1.3h.8M306.7 112.3l.3 .2M307 113.5l-.3 .1M309.6 107.3l-.4 1.2M325.8 101.6l.5 .6M326.1 101l.2 .2-.2 .3M326.6 102.2l.5-1.3 .4 1.3M326.8 101.8h.6M327.9 101.7h1"/>
<path d="M329.5 100.9a.64 .64 0 0 1 .7 .6 .64 .64 0 0 1-.7 .7zM330.7 100.9v1.3M331.3 101.6l.7-.1 .1-.2-.1-.3-.7-.1v1.3M335.3 107.3l-.5 1.2M337.6 112.3l.2 .2M337.8 113.5l-.2 .1M346.1 112.3l.3 .2M346.4 113.5l-.3 .1M349 107.3l-.4 1.2M365.2 101.6l.4 .6M365.5 101l.1 .2-.1 .3M366 102.2l.4-1.3 .4 1.3"/>
<path d="M366.1 101.8h.6M367.3 101.7h.9M368.8 100.9a.64 .64 0 0 1 .8 .6 .64 .64 0 0 1-.8 .7zM370.1 100.9v1.3M370.7 101.6l.6-.1 .1-.2v-.3l-.7-.1v1.3M374.6 107.3l-.4 1.2M376.9 112.3l.3 .2M377.2 113.5l-.3 .1M150.5 130.1l.3 .1M150.8 131.3l-.3 .1M170.1 122.5h.8l-.8 1.3h.8M150.5 169.5l.3 .1"/>
<path d="M150.8 170.6l-.3 .2M170.1 161.9h.8l-.8 1.2h.8M150.5 210.1l.3 .2M150.8 211.3l-.3 .1M170.1 202.5h.8l-.8 1.3h.8M234.4 211.4l.2 .1M234.6 212.5l-.2 .2M253.9 203.8h.9l-.9 1.2h.9M237.3 231.7l-.5 1.3M237.3 221.6l-.5 1.2M297.9 256.2h.7M298.3 256.2v1.2"/>
</g>
<g fill="none" stroke="#009600" stroke-width=".19">
<path d="M86.4 73.7h50.8v67.3h20.3M86.4 68.6h57.1v33h14M86.4 71.1h53.3v40.7h17.8M86.4 66h67.3v7.7h3.8M86.4 63.5h71.1M86.4 76.2h48.2v74.9h22.9M86.4 78.7h45.7v101.6h25.4M172.7 61h55.9M228.6 78.7h-24.1v109.3h-31.8M228.6 73.7h-29.2v74.9h-26.7M228.6 68.6h-38.1v40.6h-17.8M228.6 63.5h-44.5v7.6h-11.4"/>
<path d="M228.6 76.2h-26.7v101.6h-29.2M228.6 66h-41.9v33.1h-14M228.6 71.1h-33v67.3h-22.9M86.4 81.3h43.1v109.2h28M86.4 86.4h38.1v144.7h33M86.4 83.8h40.6v137.2h30.5M228.6 83.8h-16.5v144.8h-39.4M228.6 81.3h-20.3v137.1h-35.6M313.7 110.5v2.5M313.7 115.6v2.5M326.4 110.5v2.5M326.4 115.6v2.5"/>
<path d="M353.1 110.5v2.5M353.1 115.6v2.5M365.8 110.5v2.5M365.8 115.6v2.5M221 158.8h7.6M221 156.2h7.6M221 153.7h7.6M221 166.4h7.6M221 168.9h7.6M221 174h7.6M221 176.5h7.6M221 161.3h7.6"/>
<path d="M221 163.8h7.6M221 171.5h7.6M256.5 219.7h22.9v20.3M256.5 224.8h8.9v15.2M256.5 229.9h22.9M256.5 234.9h8.9M265.4 247.6v2.6M279.4 247.6v2.6"/>
</g>
<path d="M315.8 117.7h.8M355.2 117.7h.7" fill="none" stroke="#a90000" stroke-width=".19"/>
<g fill="#009600" stroke="#009600" stroke-width=".19">
<circle cx="313.7" cy="118.1" r=".46"/>
<circle cx="279.4" cy="229.9" r=".46"/>
<circle cx="265.4" cy="234.9" r=".46"/>
<circle cx="353.1" cy="118.1" r=".46"/>
<circle cx="313.7" cy="113" r=".46"/>
<circle cx="326.4" cy="118.1" r=".46"/>
<circle cx="326.4" cy="113" r=".46"/>
<circle cx="365.8" cy="113" r=".46"/>
<circle cx="365.8" cy="118.1" r=".46"/>
<circle cx="353.1" cy="113" r=".46"/>
</g>
<g font-size="2.8" fill="#840000">
<text x="301" y="277.9">Title:</text>
<text x="310.6" y="277.9">SPI-MUX</text>
</g>
<g font-size="2.1" fill="#840000">
<text x="301" y="268.2">NMBU-Mina</text>
<text x="301" y="265">F.N.Beilegaard</text>
<text x="301" y="273.7">File:</text>
<text x="301" y="271">Sheet:</text>
<text x="307.1" y="273.7">eurocard_mux.kicad_sch</text>
<text x="301" y="281.1">Size:</text>
<text x="307.6" y="281.1">A3</text>
<text x="323" y="281.1">Date:</text>
<text x="330" y="281.1">2023-02-06</text>
<text x="386" y="281.3">Rev:</text>
<text x="392.4" y="281.3">1.0.3</text>
<text x="301" y="283.9">KiCad</text>
<text x="308.7" y="283.9">E.D.A.</text>
<text x="316.3" y="283.9">9.0.6</text>
<text x="386" y="283.9">Id:</text>
<text x="390.1" y="283.9">1/1</text>
</g>
<g font-size="1.8" fill="#840000">
<text x="35" y="11.9">1</text>
<text x="85" y="11.9">2</text>
<text x="135" y="11.9">3</text>
<text x="185" y="11.9">4</text>
<text x="235" y="11.9">5</text>
<text x="285" y="11.9">6</text>
<text x="335" y="11.9">7</text>
<text x="385" y="11.9">8</text>
<text x="10.3" y="35.9">A</text>
<text x="408.3" y="35.9">A</text>
<text x="168.9" y="55.1" transform="rotate(-90 168.9 55.1)">+</text>
<text x="10.3" y="85.9">B</text>
<text x="408.2" y="85.9">B</text>
<text x="168.9" y="93.2" transform="rotate(-90 168.9 93.2)">+</text>
<text x="10.3" y="135.9">C</text>
<text x="168.9" y="132.6" transform="rotate(-90 168.9 132.6)">+</text>
<text x="408.2" y="135.9">C</text>
<text x="168.9" y="172" transform="rotate(-90 168.9 172)">+</text>
<text x="10.3" y="185.9">D</text>
<text x="408.2" y="185.9">D</text>
<text x="168.9" y="212.6" transform="rotate(-90 168.9 212.6)">+</text>
<text x="252.7" y="213.9" transform="rotate(-90 252.7 213.9)">+</text>
<text x="10.3" y="235.9">E</text>
<text x="408.3" y="235.9">E</text>
<text x="10.3" y="285.9">F</text>
<text x="35" y="286.9">1</text>
<text x="85" y="286.9">2</text>
<text x="135" y="286.9">3</text>
<text x="185" y="286.9">4</text>
<text x="235" y="286.9">5</text>
<text x="285" y="286.9">6</text>
<text x="335" y="286.9">7</text>
<text x="385" y="286.9">8</text>
<text x="408.3" y="285.9">F</text>
</g>
<g font-size="1.8" fill="#006464">
<text x="370.3" y="16.1">J11</text>
<text x="366.6" y="18.6">971150321</text>
<text x="383.5" y="21.8">H1</text>
<text x="383.5" y="24.4">MountingHole_Pad</text>
<text x="366.6" y="32.6">971150321</text>
<text x="370.3" y="30.1">J12</text>
<text x="379" y="31.3">GND</text>
<text x="383.5" y="36.2">H2</text>
<text x="383.5" y="38.3">MountingHole_Pad</text>
<text x="159" y="46.6">AGQ210A12Z</text>
<text x="163.8" y="44">K1</text>
<text x="366.6" y="45.3">971150321</text>
<text x="370.3" y="42.8">J13</text>
<text x="379" y="45.3">GND</text>
<text x="383.5" y="48.5">H3</text>
<text x="383.5" y="51">MountingHole_Pad</text>
<text x="70.6" y="59.3">J6</text>
<text x="80.1" y="58">J1</text>
<text x="145.7" y="54.2">-VDC</text>
<text x="179.1" y="54.2">+VDC</text>
<text x="229.3" y="58">1759091</text>
<text x="232.5" y="55.5">J2</text>
<text x="366.6" y="58">971150321</text>
<text x="370.3" y="55.5">J14</text>
<text x="379" y="58">GND</text>
<text x="56.9" y="61.8">HRFE-10005V</text>
<text x="76.9" y="60.6">1759091</text>
<text x="383.5" y="61.2">H4</text>
<text x="383.5" y="63.7">MountingHole_Pad</text>
<text x="379" y="70.7">GND</text>
<text x="321.3" y="75.8">J9</text>
<text x="362" y="77.1">J10</text>
<text x="163.8" y="82.1">K2</text>
<text x="321.3" y="78.3">T812112A101CEU</text>
<text x="362" y="79.6">T812112A101CEU</text>
<text x="159" y="84.7">AGQ210A12Z</text>
<text x="242" y="89.8">J7</text>
<text x="242" y="87.2">HRFE-10005V</text>
<text x="145.7" y="92.3">-VDC</text>
<text x="179.1" y="92.3">+VDC</text>
<text x="318.8" y="99.9">J3</text>
<text x="358.2" y="99.9">J4</text>
<text x="305.8" y="106.3">GND</text>
<text x="307.7" y="102.5">MC-254-12-00-RA-DIP</text>
<text x="330.2" y="106.3">GND</text>
<text x="345.2" y="106.3">GND</text>
<text x="347" y="102.5">MC-254-12-00-RA-DIP</text>
<text x="369.6" y="106.3">GND</text>
<text x="301.9" y="113.9">-VDC</text>
<text x="304.6" y="108.8">+12V</text>
<text x="330.2" y="108.8">+12V</text>
<text x="332.7" y="113.9">-VDC</text>
<text x="341.3" y="113.9">-VDC</text>
<text x="344" y="108.8">+12V</text>
<text x="369.6" y="108.8">+12V</text>
<text x="372.1" y="113.9">-VDC</text>
<text x="301.9" y="119">+VDC</text>
<text x="332.7" y="119">+VDC</text>
<text x="341.3" y="119">+VDC</text>
<text x="372.1" y="119">+VDC</text>
<text x="159" y="124.1">AGQ210A12Z</text>
<text x="163.8" y="121.5">K3</text>
<text x="145.7" y="131.7">-VDC</text>
<text x="179.1" y="131.7">+VDC</text>
<text x="232.5" y="148.2">J5</text>
<text x="229.3" y="150.7">1759091</text>
<text x="163.8" y="160.9">K4</text>
<text x="159" y="163.4">AGQ210A12Z</text>
<text x="145.7" y="171">-VDC</text>
<text x="179.1" y="171">+VDC</text>
<text x="238.7" y="179.9">HRFE-10005V</text>
<text x="242" y="182.5">J8</text>
<text x="163.8" y="201.5">K5</text>
<text x="247.6" y="202.8">K6</text>
<text x="159" y="204.1">AGQ210A12Z</text>
<text x="242.8" y="205.3">AGQ210A12Z</text>
<text x="145.7" y="211.7">-VDC</text>
<text x="179.1" y="211.7">+VDC</text>
<text x="229.5" y="213">-VDC</text>
<text x="262.9" y="213">+VDC</text>
<text x="232.2" y="223.1">+12V</text>
<text x="232.2" y="233.3">+12V</text>
<text x="259" y="246">1K1</text>
<text x="260.2" y="243.4">R1</text>
<text x="281.9" y="243.4">R2</text>
<text x="281.9" y="246">1K1</text>
<text x="269.2" y="255.2">D2</text>
<text x="269.2" y="257.7">LTST-C170KRKTLTST-C170KRKT</text>
<text x="283.2" y="255.2">D1</text>
<text x="263.4" y="263.8">GND</text>
<text x="277.4" y="263.8">GND</text>
</g>
<g font-size="1.8" fill="#a90000">
<text x="374.6" y="21.3">1</text>
<text x="374.6" y="35.3">1</text>
<text x="158" y="53.1">8</text>
<text x="170.7" y="53.1">1</text>
<text x="374.6" y="48">1</text>
<text x="72.3" y="63.2">1</text>
<text x="72.3" y="65.8">2</text>
<text x="83.1" y="63.2">10</text>
<text x="83.7" y="65.8">9</text>
<text x="158" y="63.2">3</text>
<text x="170.7" y="60.7">2</text>
<text x="170.7" y="65.8">4</text>
<text x="229.2" y="60.7">10</text>
<text x="229.8" y="65.8">8</text>
<text x="229.8" y="63.2">9</text>
<text x="240.6" y="60.7">10</text>
<text x="241.2" y="65.8">8</text>
<text x="241.2" y="63.2">9</text>
<text x="316.2" y="62">1</text>
<text x="316.2" y="64.5">2</text>
<text x="356.8" y="63.2">1</text>
<text x="356.8" y="65.8">2</text>
<text x="374.6" y="60.7">1</text>
<text x="72.3" y="68.3">3</text>
<text x="72.3" y="70.9">4</text>
<text x="83.7" y="70.9">7</text>
<text x="83.7" y="68.3">8</text>
<text x="170.7" y="70.9">7</text>
<text x="229.8" y="70.9">6</text>
<text x="229.8" y="68.3">7</text>
<text x="241.2" y="70.9">6</text>
<text x="241.2" y="68.3">7</text>
<text x="316.2" y="67.1">3</text>
<text x="316.2" y="69.6">4</text>
<text x="356.8" y="68.3">3</text>
<text x="356.8" y="70.9">4</text>
<text x="72.3" y="73.4">5</text>
<text x="72.3" y="75.9">6</text>
<text x="83.7" y="75.9">5</text>
<text x="83.7" y="73.4">6</text>
<text x="158" y="73.4">6</text>
<text x="170.7" y="75.9">5</text>
<text x="229.8" y="75.9">4</text>
<text x="229.8" y="73.4">5</text>
<text x="241.2" y="75.9">4</text>
<text x="241.2" y="73.4">5</text>
<text x="316.2" y="72.1">5</text>
<text x="316.2" y="74.7">6</text>
<text x="316.2" y="77.2">7</text>
<text x="356.8" y="73.4">5</text>
<text x="356.8" y="75.9">6</text>
<text x="72.3" y="78.5">7</text>
<text x="72.3" y="81">8</text>
<text x="72.3" y="83.6">9</text>
<text x="83.7" y="83.6">2</text>
<text x="83.7" y="81">3</text>
<text x="83.7" y="78.5">4</text>
<text x="229.8" y="83.6">1</text>
<text x="229.8" y="81">2</text>
<text x="229.8" y="78.5">3</text>
<text x="241.2" y="83.6">1</text>
<text x="241.2" y="81">2</text>
<text x="241.2" y="78.5">3</text>
<text x="316.2" y="79.8">8</text>
<text x="316.2" y="82.3">9</text>
<text x="356.8" y="78.5">7</text>
<text x="356.8" y="81">8</text>
<text x="356.8" y="83.6">9</text>
<text x="71.7" y="86.1">10</text>
<text x="83.7" y="86.1">1</text>
<text x="315.6" y="84.8">10</text>
<text x="315.6" y="87.4">11</text>
<text x="315.6" y="89.9">12</text>
<text x="356.2" y="86.1">10</text>
<text x="356.2" y="88.6">11</text>
<text x="158" y="91.2">8</text>
<text x="170.7" y="91.2">1</text>
<text x="356.2" y="91.2">12</text>
<text x="158" y="101.3">3</text>
<text x="170.7" y="98.8">2</text>
<text x="170.7" y="103.9">4</text>
<text x="314.9" y="105.2">1</text>
<text x="314.9" y="107.7">3</text>
<text x="323.8" y="105.2">2</text>
<text x="323.8" y="107.7">4</text>
<text x="354.3" y="105.2">1</text>
<text x="354.3" y="107.7">3</text>
<text x="363.1" y="105.2">2</text>
<text x="363.1" y="107.7">4</text>
<text x="158" y="111.5">6</text>
<text x="170.7" y="109">7</text>
<text x="314.9" y="110.2">5</text>
<text x="314.9" y="112.8">7</text>
<text x="323.8" y="110.2">6</text>
<text x="323.8" y="112.8">8</text>
<text x="354.3" y="110.2">5</text>
<text x="354.3" y="112.8">7</text>
<text x="363.1" y="110.2">6</text>
<text x="363.1" y="112.8">8</text>
<text x="170.7" y="114">5</text>
<text x="314.3" y="117.9">11</text>
<text x="314.9" y="115.3">9</text>
<text x="323.2" y="115.3">10</text>
<text x="323.2" y="117.9">12</text>
<text x="353.7" y="117.9">11</text>
<text x="354.3" y="115.3">9</text>
<text x="362.5" y="115.3">10</text>
<text x="362.5" y="117.9">12</text>
<text x="158" y="130.6">8</text>
<text x="170.7" y="130.6">1</text>
<text x="158" y="140.7">3</text>
<text x="170.7" y="138.2">2</text>
<text x="170.7" y="143.3">4</text>
<text x="170.7" y="148.3">7</text>
<text x="158" y="150.9">6</text>
<text x="170.7" y="153.4">5</text>
<text x="229.2" y="153.4">10</text>
<text x="229.8" y="156">9</text>
<text x="240.6" y="153.4">10</text>
<text x="241.2" y="156">9</text>
<text x="229.8" y="161">7</text>
<text x="229.8" y="158.5">8</text>
<text x="241.2" y="161">7</text>
<text x="241.2" y="158.5">8</text>
<text x="229.8" y="166.1">5</text>
<text x="229.8" y="163.6">6</text>
<text x="241.2" y="166.1">5</text>
<text x="241.2" y="163.6">6</text>
<text x="158" y="169.9">8</text>
<text x="170.7" y="169.9">1</text>
<text x="229.8" y="173.7">2</text>
<text x="229.8" y="171.2">3</text>
<text x="229.8" y="168.7">4</text>
<text x="241.2" y="173.7">2</text>
<text x="241.2" y="171.2">3</text>
<text x="241.2" y="168.7">4</text>
<text x="170.7" y="177.5">2</text>
<text x="229.8" y="176.3">1</text>
<text x="241.2" y="176.3">1</text>
<text x="158" y="180.1">3</text>
<text x="170.7" y="182.6">4</text>
<text x="158" y="190.2">6</text>
<text x="170.7" y="187.7">7</text>
<text x="170.7" y="192.8">5</text>
<text x="158" y="210.6">8</text>
<text x="170.7" y="210.6">1</text>
<text x="241.9" y="211.8">8</text>
<text x="254.6" y="211.8">1</text>
<text x="158" y="220.7">3</text>
<text x="170.7" y="218.2">2</text>
<text x="241.9" y="222">3</text>
<text x="254.6" y="219.5">2</text>
<text x="170.7" y="223.3">4</text>
<text x="254.6" y="224.5">4</text>
<text x="158" y="230.9">6</text>
<text x="170.7" y="228.3">7</text>
<text x="170.7" y="233.4">5</text>
<text x="241.9" y="232.2">6</text>
<text x="254.6" y="229.6">7</text>
<text x="254.6" y="234.7">5</text>
</g>
<g font-size="1.8" fill="#0f0f0f">
<text x="88.9" y="63">1</text>
<text x="88.9" y="65.5">2</text>
<text x="172.7" y="65.5">1B</text>
<text x="175.3" y="60.4">1A</text>
<text x="221" y="60.4">1A</text>
<text x="221" y="63">2A</text>
<text x="221" y="65.5">3A</text>
<text x="88.9" y="68">3</text>
<text x="88.9" y="70.6">4</text>
<text x="175.3" y="70.6">2A</text>
<text x="221" y="70.6">5A</text>
<text x="221" y="68">4A</text>
<text x="88.9" y="73.1">5</text>
<text x="88.9" y="75.7">6</text>
<text x="172.7" y="75.7">2B</text>
<text x="221" y="75.7">7A</text>
<text x="221" y="73.1">6A</text>
<text x="88.9" y="78.2">7</text>
<text x="88.9" y="83.3">9</text>
<text x="88.9" y="80.7">8</text>
<text x="221" y="80.7">9A</text>
<text x="221" y="83.3">10A</text>
<text x="221" y="78.2">8A</text>
<text x="88.9" y="85.8">10</text>
<text x="175.3" y="98.5">3A</text>
<text x="172.7" y="103.6">3B</text>
<text x="172.7" y="113.8">4B</text>
<text x="175.3" y="108.7">4A</text>
<text x="175.3" y="137.9">5A</text>
<text x="172.7" y="143">5B</text>
<text x="175.3" y="148.1">6A</text>
<text x="172.7" y="153.1">6B</text>
<text x="221" y="153.1">1B</text>
<text x="221" y="155.7">2B</text>
<text x="221" y="158.2">3B</text>
<text x="221" y="160.8">4B</text>
<text x="221" y="165.8">6B</text>
<text x="221" y="163.3">5B</text>
<text x="221" y="173.5">9B</text>
<text x="221" y="170.9">8B</text>
<text x="221" y="168.4">7B</text>
<text x="175.3" y="177.3">7A</text>
<text x="221" y="176">10B</text>
<text x="172.7" y="182.3">7B</text>
<text x="175.3" y="187.4">8A</text>
<text x="172.7" y="192.5">8B</text>
<text x="175.3" y="217.9">9A</text>
<text x="257.8" y="219.2">CHNA</text>
<text x="172.7" y="223">9B</text>
<text x="172.7" y="233.1">10B</text>
<text x="175.3" y="228.1">10A</text>
<text x="257.8" y="234.4">CHNB</text>
</g>
</svg>
